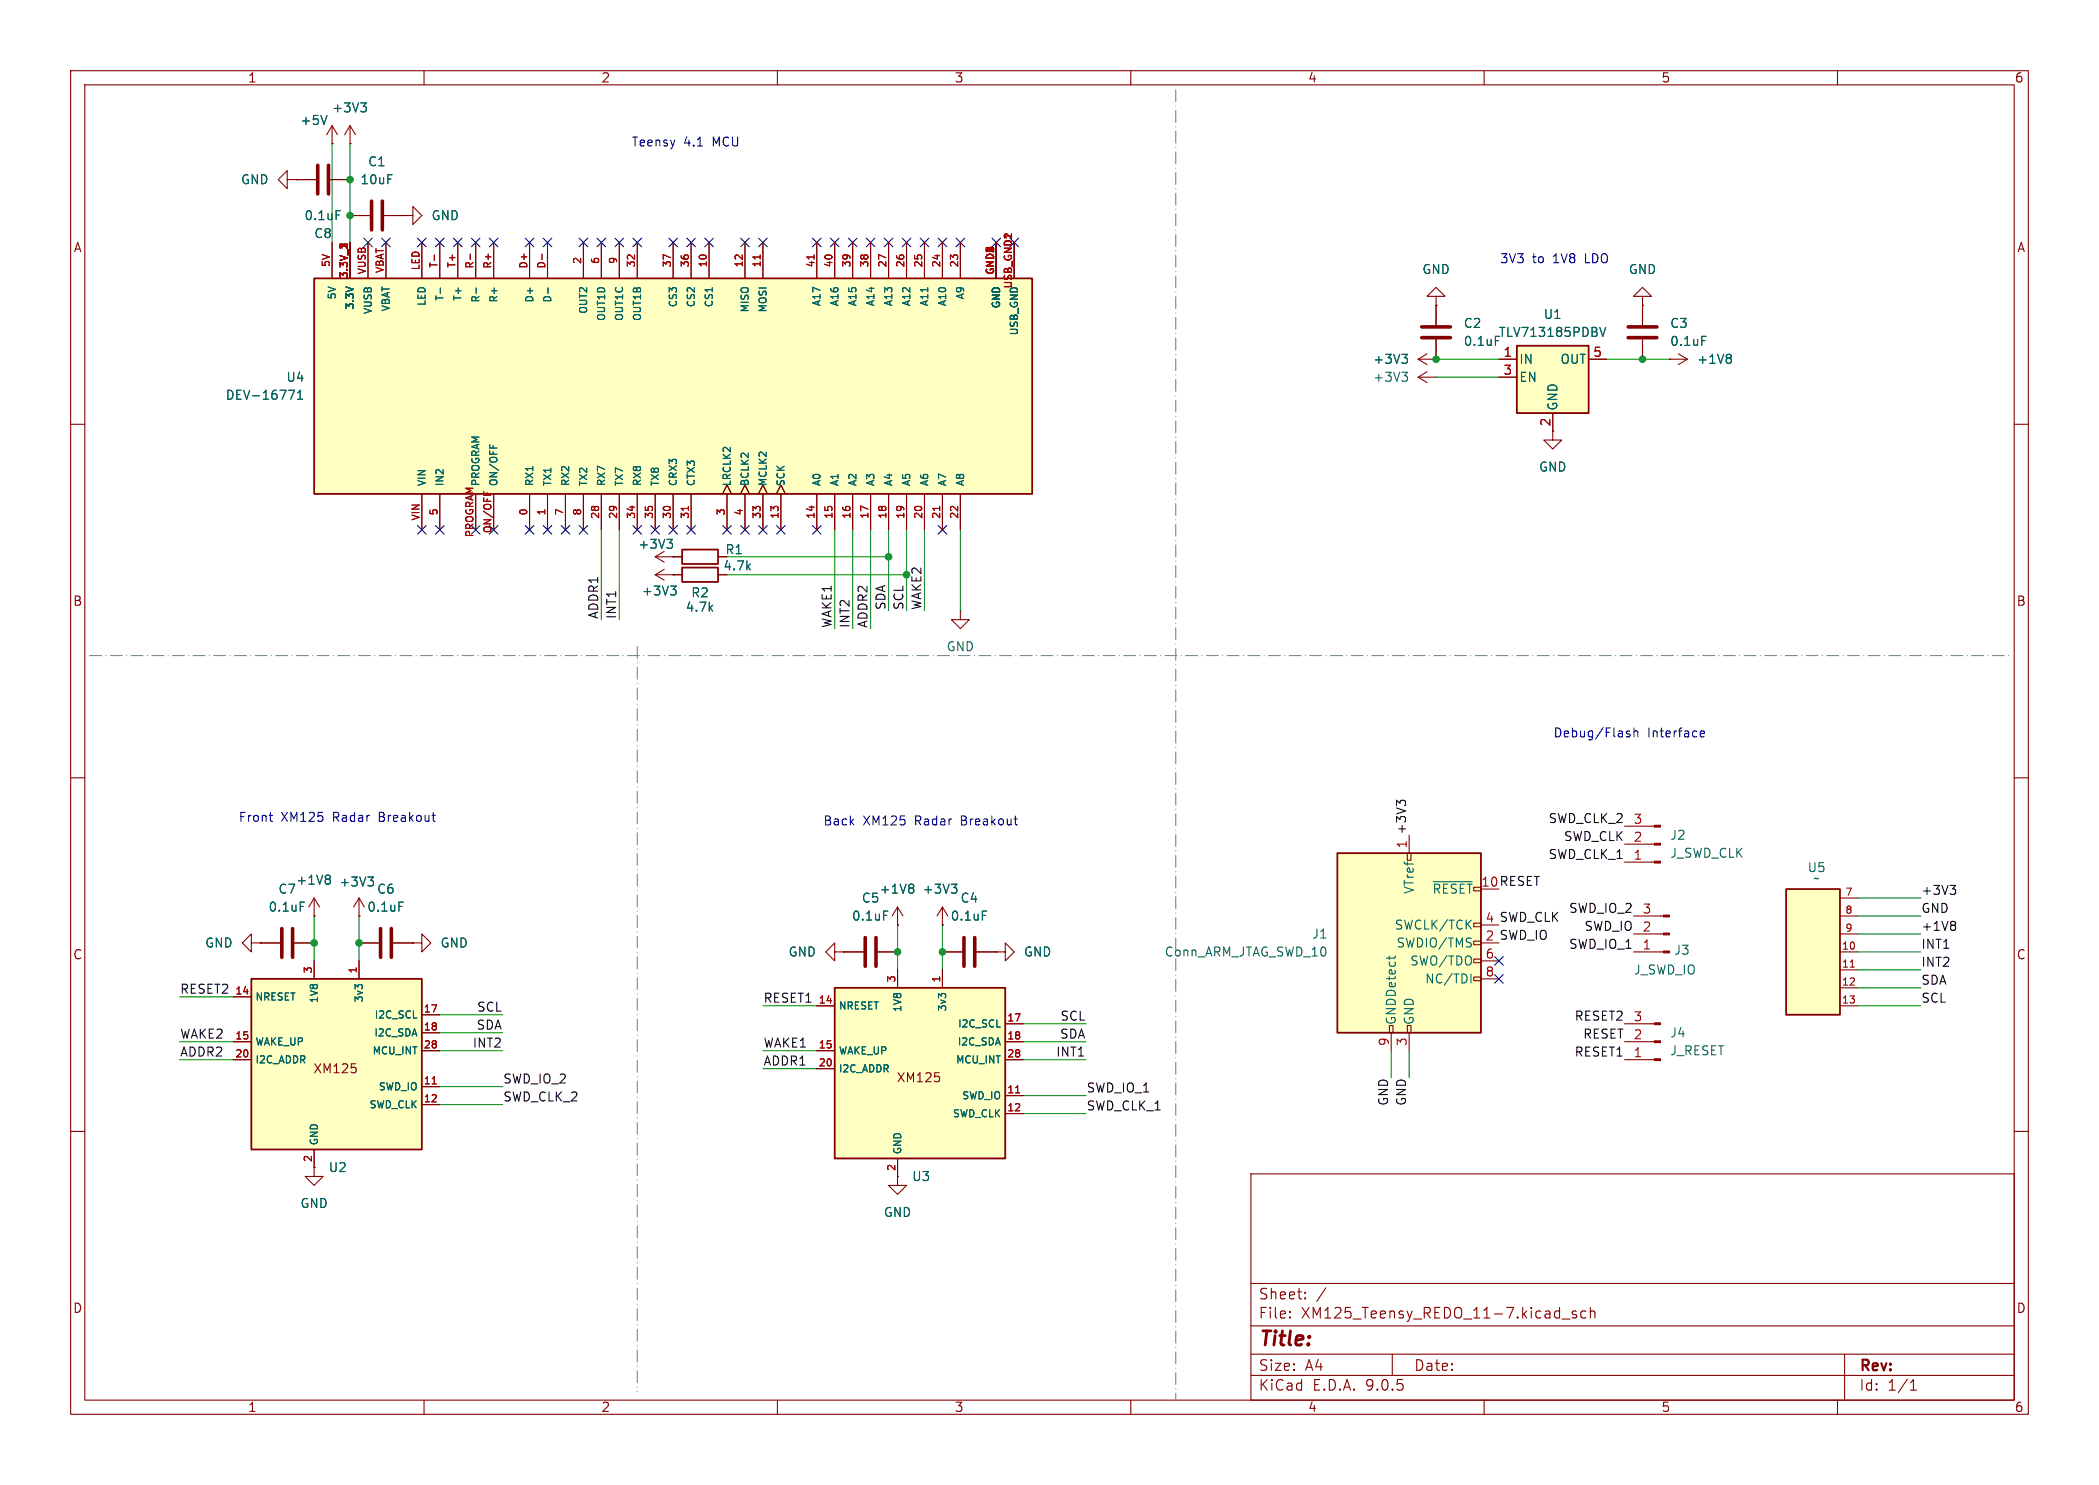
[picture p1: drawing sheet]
<svg xmlns="http://www.w3.org/2000/svg" width="297mm" height="210mm" viewBox="0 0 297 210" stroke-linecap="round" stroke-linejoin="round" font-family="sans-serif">
<g fill="none" stroke="#840000" stroke-width=".15">
<path d="M10 10h277v190h-277zM12 12h273v186h-273zM60 10v2M110 10v2M160 10v2M210 10v2M260 10v2M10 60h2M285 60h2M10 110h2M285 110h2M10 160h2"/>
<path d="M177 166h108v32h-108zM285 160h2M60 198v2M110 198v2M160 198v2M177 194.5h108M177 191.5h108M177 187.5h108M177 181.5h108M182.5 186.3h.1l-.1 .1M182.5 186.3v.1M182.5 185.5v.1"/>
<path d="M182.5 185.5h.1l-.1 .1M184.7 183.6v.1M184.7 183.6h-.1l.1 .1M184.7 182.8v.1M184.7 182.8h-.1l.1 .1M187.6 182.1l-1.3 2M197 191.5v3M210 198v2M221 186.5h1.2M223 185.5l-.3-.1-.2 .2v.2l.5 .2 .1 .1-.1 .2-.1 .1-.4-.1M224.4 185.5l-.4-.1-.3 .3v.4l.1 .2 .2 .1 .4-.1M225 185.5a.37 .37 0 0 1 .7 .1v.8"/>
<path d="M225 184.9v1.5M260 198v2M261 191.5v6.5M270.3 196.6h.9M270.3 195.5l.4-.4v1.5"/>
</g>
<path d="M44.4 39.4h101.6v30.5h-101.6z" fill="#ffffc2"/>
<path d="M44.4 39.4h101.6v30.5h-101.6z" fill="none" stroke="#840000" stroke-width=".25"/>
<g fill="none" stroke="#840000" stroke-width=".15">
<path d="M47 34.3v5.1M49.5 34.3v5.1M52.1 34.3v5.1M54.6 34.3v5.1M59.7 34.3v5.1M62.2 34.3v5.1M64.8 34.3v5.1M67.3 34.3v5.1M69.8 34.3v5.1M74.9 34.3v5.1M77.5 34.3v5.1M82.5 34.3v5.1"/>
<path d="M85.1 34.3v5.1M87.6 34.3v5.1M90.2 34.3v5.1M95.2 34.3v5.1M97.8 34.3v5.1M100.3 34.3v5.1M105.4 34.3v5.1M107.9 34.3v5.1M115.6 34.3v5.1M118.1 34.3v5.1M120.6 34.3v5.1M123.2 34.3v5.1"/>
<path d="M125.7 34.3v5.1M128.3 34.3v5.1M130.8 34.3v5.1M133.3 34.3v5.1M135.9 34.3v5.1M141 34.3v5.1M143.5 34.3v5.1M59.7 69.9v5M62.2 69.9v5M67.3 69.9v5M69.8 69.9v5M74.9 69.9v5"/>
<path d="M77.5 69.9v5M80 69.9v5M82.5 69.9v5M85.1 69.9v5M87.6 69.9v5M90.2 69.9v5M92.7 69.9v5M95.2 69.9v5M97.8 69.9v5M102.2 69.9l.7-1.3 .6 1.3M102.9 69.9v5M104.8 69.9l.6-1.3 .6 1.3"/>
<path d="M105.4 69.9v5M107.3 69.9l.6-1.3 .7 1.3M107.9 69.9v5M109.9 69.9l.6-1.3 .6 1.3M110.5 69.9v5M115.6 69.9v5M118.1 69.9v5M120.6 69.9v5M123.2 69.9v5M125.7 69.9v5M128.3 69.9v5M130.8 69.9v5"/>
<path d="M133.3 69.9v5M135.9 69.9v5M35.6 133.4v-1.3l-1.3 1.3 1.3 1.2v-1.2h1.2M36.8 133.4h.1M50.8 129.5h.1M50.8 133.4h2.8M50.8 127l-.8 1.3M50.8 127l.8 1.3M50.8 127v2.5M55.6 133.4h2.8M58.4 133.4h1.3v-1.3l1.3 1.3-1.3 1.2v-1.2M58.4 133.4h.1"/>
</g>
<g fill="none" stroke="#006464" stroke-width=".15">
<path d="M40.8 55.2h.9l-.6 1.3M42.1 56.5h.7M42.1 55.6l.4-.4v1.3M62.3 40.7v.8M67.4 40.7v.8M77.5 40.7v.8M131.3 40.7v.6M69.3 62.9v.5M69.8 63v.4M52.1 124h.7l-.4 .5M52.6 124.5l.2 .2M52.8 125.2l-.2 .1"/>
<path d="M56.5 127.6h.6"/>
</g>
<g fill="none" stroke="#a90000" stroke-width=".15">
<path d="M48.2 34.6h.4M48.5 34.8l-.4-.3v.6M48.6 34.6h.4M49.1 34.5v.6M61.5 36.1v.7M66.5 35.9v.8M76.7 35.9v.8M107.6 36.1v.5M115.2 36.1v.5M68.4 69.5v.5M68.9 69.7v.3M97.4 71.6v.6"/>
<path d="M133 71.6v.6"/>
</g>
<path d="M53.8 131.3v4.1M55.4 131.3v4.1" fill="none" stroke="#840000" stroke-width=".51"/>
<path d="M118.1 139.7h24.1v24.1h-24.1z" fill="#ffffc2"/>
<path d="M118.1 139.7h24.1v24.1h-24.1z" fill="none" stroke="#840000" stroke-width=".25"/>
<g fill="none" stroke="#840000" stroke-width=".15">
<path d="M135.9 86.4v1.2h1.3l-1.3 1.3-1.3-1.3h1.3M135.9 86.4h.1M36.8 133.4h2.8M41.7 133.4h2.7M44.4 129.5h.1M44.4 127l-.7 1.3M44.4 127l.8 1.3M44.4 127v2.5M127 137.2v2.5M133.3 137.2v2.5M115.6 142.2h2.5M115.6 148.6h2.5"/>
<path d="M115.6 151.1h2.5M132.9 152.3v.6M142.2 144.8h2.6M142.2 147.3h2.6M142.2 149.9h2.6M142.2 154.9h2.6M142.2 157.5h2.6M127 163.8v2.6"/>
</g>
<path d="M143.7 154.6h.6" fill="none" stroke="#a90000" stroke-width=".15"/>
<path d="M42.5 127.6h.6M46.5 123.8l.2 .2-.2 .3 .2 .3v.2l-.2 .2" fill="none" stroke="#006464" stroke-width=".15"/>
<path d="M39.9 131.3v4.1M41.4 131.3v4.1" fill="none" stroke="#840000" stroke-width=".51"/>
<path d="M35.6 138.4h24.1v24.2h-24.1z" fill="#ffffc2"/>
<path d="M35.6 138.4h24.1v24.2h-24.1z" fill="none" stroke="#840000" stroke-width=".25"/>
<g fill="none" stroke="#840000" stroke-width=".15">
<path d="M44.4 135.9v2.5M50.8 135.9v2.5M33 141h2.6M33 147.3h2.6M33 149.9h2.6M50.3 151v.6M59.7 143.5h2.5M59.7 146.1h2.5M59.7 148.6h2.5M59.7 153.7h2.5M59.7 156.2h2.5M44.4 165.1v1.3h1.3l-1.3 1.2-1.2-1.2h1.2"/>
<path d="M44.4 165.1h.1M44.4 162.6v2.5M127 166.4v1.2h1.3l-1.3 1.3-1.3-1.3h1.3M127 166.4h.1"/>
</g>
<path d="M61.2 153.3h.5" fill="none" stroke="#a90000" stroke-width=".15"/>
<path d="M189.2 120.7h20.3v25.4h-20.3z" fill="#ffffc2"/>
<path d="M96.5 80.3h5.1v2h-5.1zM189.2 120.7h20.3v25.4h-20.3z" fill="none" stroke="#840000" stroke-width=".25"/>
<g fill="none" stroke="#840000" stroke-width=".15">
<path d="M232.4 41.9h1.3l-1.3-1.3-1.3 1.3h1.3v1.3M232.4 43.2h.1M232.4 43.2v2.8M232.4 48v2.8M236.2 50.8h.1M236.2 50.8h2.6M237.5 50l1.3 .8M238.8 50.8l-1.3 .8M95.2 81.3h1.3M101.6 81.3h1.3M199.4 118.1v2.6M118.1 134.6v-1.2l-1.3 1.2 1.3 1.3v-1.3h1.3"/>
<path d="M119.4 134.6h.1M119.4 134.6h2.8M124.2 134.6h2.8M127 130.8h.1M127 128.3l-.8 1.2M127 128.3l.8 1.2M127 128.3v2.5M133.3 130.8h.1M133.3 134.6h2.8M133.3 128.3l-.7 1.2M133.3 128.3l.8 1.2M133.3 128.3v2.5"/>
<path d="M138.2 134.6h2.8M141 134.6h1.2v-1.2l1.3 1.2-1.3 1.3v-1.3M141 134.6h.1M199.1 120.7h.5v1h-.5zM208.5 130.6h1v.5h-1zM208.5 133.1h1v.5h-1zM208.5 135.6h1v.5h-1zM208.5 138.2h1v.5h-1zM209.5 135.9h2.6M209.5 138.4h2.6M196.6 145h.5v1.1h-.5zM196.8 146.1v2.5"/>
<path d="M199.1 145h.5v1.1h-.5zM199.4 146.1v2.5"/>
</g>
<path d="M240.8 47.6h.6M244.7 50.1l.3 .3-.3 .3 .3 .2v.2l-.3 .3M125 128.8h.6M129.1 125l.2 .3-.2 .3 .2 .2v.3l-.2 .2M134.6 125h.8l-.4 .5M135.2 125.5l.2 .3v.3M135.3 126.2l-.1 .1M139 128.8h.6M196.6 135.2v.5M197.4 135.2v.2M202.8 124.7h5.5M208.1 137.7v1.3" fill="none" stroke="#006464" stroke-width=".15"/>
<path d="M230.4 47.8h4M230.4 46.2h4M122.4 132.6v4.1M124 132.6v4.1M136.4 132.6v4.1M137.9 132.6v4.1" fill="none" stroke="#840000" stroke-width=".51"/>
<path d="M214.6 48.9h10.2v9.5h-10.2z" fill="#ffffc2"/>
<path d="M214.6 48.9h10.2v9.5h-10.2zM96.5 77.7h5.1v2.1h-5.1z" fill="none" stroke="#840000" stroke-width=".25"/>
<g fill="none" stroke="#840000" stroke-width=".15">
<path d="M41.9 25.4h2.8M46.7 25.4h2.8M49.5 30.5h2.8M54.4 30.5h2.7M200.7 50.8h2.5M200.7 53.3h2.5M200.7 53.3l1.2 .8M200.7 50.8l1.2 .8M201.9 52.6l-1.2 .7M201.9 50l-1.2 .8M203.2 53.3h.1M203.2 50.8h.1"/>
<path d="M203.2 41.9h1.3l-1.3-1.3-1.3 1.3h1.3v1.3M203.2 43.2h.1M203.2 43.2v2.8M203.2 48v2.8M212.1 50.8h2.5M212.1 53.3h2.5M219.7 58.4v2.6M224.8 50.8h2.5M92.7 78.7h3.8M92.7 78.7l1.3 .8M94 78l-1.3 .7M95.2 78.7h.1"/>
<path d="M101.6 78.7h1.3M92.7 81.3l1.3 .7M92.7 81.3h2.5M94 80.5l-1.3 .8M95.2 81.3h.1"/>
</g>
<path d="M47.6 29.8h.6M198.4 52.6h.7l-.4 .5M198.4 50.1h.7l-.4 .5M198.9 53.1l.2 .3v.3l-.2 .2M198.9 50.6l.2 .2v.3l-.2 .3M226.4 46.3l.4 1.3 .4-1.3M94.4 76.3h.8l-.5 .5M94.9 76.8l.3 .2v.3l-.3 .2M94.9 82.9h.8l-.5 .5M95.4 83.4l.3 .2v.3l-.3 .2" fill="none" stroke="#006464" stroke-width=".15"/>
<path d="M45 23.4v4M46.5 23.4v4M52.6 28.4v4.1M54.1 28.4v4.1M201.2 47.8h4M201.2 46.2h4" fill="none" stroke="#840000" stroke-width=".51"/>
<path d="M252.7 125.7h7.6v17.8h-7.6z" fill="#ffffc2"/>
<path d="M252.7 125.7h7.6v17.8h-7.6z" fill="none" stroke="#840000" stroke-width=".25"/>
<g fill="none" stroke="#840000" stroke-width=".15">
<path d="M47 17.8l-.8 1.3M47 17.8l.8 1.3M47 17.8v2.5M49.5 17.8l-.7 1.3M49.5 17.8l.8 1.3M49.5 17.8v2.5M40.6 25.4v-1.3l-1.2 1.3 1.2 1.3v-1.3h1.3M41.9 25.4h.1M41.9 25.4h2.8M46.7 25.4h2.8M47 20.3h.1M47 34.3v5.1"/>
<path d="M49.5 20.3h.1M49.5 34.3v5.1M49.5 30.5h2.8M52.1 34.3v5.1M54.4 30.5h2.7M54.6 34.3v5.1M57.1 30.5h1.3v-1.3l1.3 1.3-1.3 1.3v-1.3M57.1 30.5h.1M59.7 34.3v5.1M62.2 34.3v5.1M64.8 34.3v5.1M67.3 34.3v5.1"/>
<path d="M69.8 34.3v5.1M74.9 34.3v5.1M77.5 34.3v5.1M82.5 34.3v5.1M85.1 34.3v5.1M87.6 34.3v5.1M90.2 34.3v5.1M95.2 34.3v5.1M97.8 34.3v5.1M100.3 34.3v5.1M105.4 34.3v5.1M107.9 34.3v5.1"/>
<path d="M115.6 34.3v5.1M118.1 34.3v5.1M120.6 34.3v5.1M123.2 34.3v5.1M125.7 34.3v5.1M128.3 34.3v5.1M130.8 34.3v5.1M133.3 34.3v5.1M135.9 34.3v5.1M141 34.3v5.1M143.5 34.3v5.1M203.2 43.2h.1"/>
<path d="M203.2 50.8h.1M203.2 43.2v2.8M203.2 48v2.8M212.1 50.8h2.5M212.1 53.3h2.5M219.7 58.4v3.8h1.3l-1.3 1.3-1.3-1.3h1.3M224.8 50.8h2.5M232.4 43.2h.1M232.4 43.2v2.8M232.4 48v2.8M236.2 50.8h.1M59.7 69.9v5"/>
<path d="M62.2 69.9v5M67.3 69.9v5M69.8 69.9v5M74.9 69.9v5M77.5 69.9v5M80 69.9v5M82.5 69.9v5M85.1 69.9v5M87.6 69.9v5M90.2 69.9v5M92.7 69.9v5M95.2 78.7h.1"/>
<path d="M95.2 69.9v5M95.2 78.7h1.3M97.8 69.9v5M101.6 78.7h1.3M102.2 69.9l.7-1.3 .6 1.3M102.9 69.9v5M104.8 69.9l.6-1.3 .6 1.3M105.4 69.9v5M107.3 69.9l.6-1.3 .7 1.3M107.9 69.9v5M109.9 69.9l.6-1.3 .6 1.3M110.5 69.9v5"/>
<path d="M115.6 69.9v5M118.1 69.9v5M120.6 69.9v5M123.2 69.9v5M125.7 69.9v5M128.3 69.9v5M130.8 69.9v5M133.3 69.9v5M135.9 69.9v5M95.2 81.3h.1M95.2 81.3h1.3M101.6 81.3h1.3"/>
<path d="M229.9 119.4h4.2M229.9 116.8h4.2M36.8 133.4h.1M36.8 133.4h2.8M41.7 133.4h2.7M44.4 129.5h.1M44.4 135.9v2.5M50.8 129.5h.1M50.8 133.4h2.8M50.8 135.9v2.5M55.6 133.4h2.8M58.4 133.4h.1"/>
<path d="M119.4 134.6h.1M119.4 134.6h2.8M124.2 134.6h2.8M127 130.8h.1M127 137.2v2.5M133.3 130.8h.1M133.3 134.6h2.8M133.3 137.2v2.5M138.2 134.6h2.8M141 134.6h.1M229.9 121.9h4.2M231.1 129.5h4.3"/>
<path d="M231.1 132.1h4.3M231.1 134.6h4.3M260.3 127h2.6M260.3 129.5h2.6M260.3 132.1h2.6M260.3 134.6h2.6M260.3 137.2h2.6M260.3 139.7h2.6M33 149.9h2.6M33 147.3h2.6M33 141h2.6M59.7 143.5h2.5"/>
<path d="M59.7 146.1h2.5M59.7 148.6h2.5M59.7 153.7h2.5M59.7 156.2h2.5M115.6 142.2h2.5M115.6 148.6h2.5M115.6 151.1h2.5M142.2 149.9h2.6M142.2 147.3h2.6M142.2 144.8h2.6M142.2 154.9h2.6M142.2 157.5h2.6"/>
<path d="M229.9 149.9h4.2M229.9 147.3h4.2M229.9 144.8h4.2M260.3 142.2h2.6M44.4 165.1h.1M44.4 162.6v2.5M127 166.4h.1M127 163.8v2.6"/>
</g>
<g fill="none" stroke="#a90000" stroke-width=".15">
<path d="M48.2 34.6h.4M48.5 34.8l-.4-.3v.6M48.6 34.6h.4M49.1 34.5v.6M61.5 36.1v.7M66.5 35.9v.8M76.7 35.9v.8M107.6 36.1v.5M115.2 36.1v.5M68.4 69.5v.5M68.9 69.7v.3M97.4 71.6v.6"/>
<path d="M133 71.6v.6M261.8 136.8h.6M61.2 153.3h.5M143.7 154.6h.6"/>
</g>
<g fill="#840000" stroke="#840000" stroke-width=".15">
<path d="M235.4 134.5h.8v.2h-.8z"/>
<path d="M235.4 132h.8v.2h-.8z"/>
<path d="M235.4 129.4h.8v.3h-.8z"/>
<path d="M234.1 121.8h.8v.2h-.8z"/>
<path d="M234.1 119.3h.8v.2h-.8z"/>
<path d="M234.1 116.7h.8v.3h-.8z"/>
<path d="M234.1 149.7h.8v.3h-.8z"/>
<path d="M234.1 147.2h.8v.2h-.8z"/>
<path d="M234.1 144.7h.8v.2h-.8z"/>
</g>
<g fill="none" stroke="#006464" stroke-width=".15">
<path d="M46.3 16.3l-.5 1.3M51 14.5h.8l-.4 .5M51.6 15l.2 .3v.3l-.2 .2M47.6 29.8h.6M40.8 55.2h.9l-.6 1.3M42.1 56.5h.7M42.1 55.6l.4-.4v1.3M62.3 40.7v.8M67.4 40.7v.8M77.5 40.7v.8M131.3 40.7v.6M198.4 50.1h.7l-.4 .5"/>
<path d="M198.9 50.6l.2 .2v.3l-.2 .3M226.4 46.3l.4 1.3 .4-1.3M240.8 47.6h.6M244.7 50.1l.3 .3-.3 .3 .3 .2v.2l-.3 .3M69.3 62.9v.5M69.8 63v.4M94.4 76.3h.8l-.5 .5M94.9 76.8l.3 .2v.3l-.3 .2M94.9 82.9h.8l-.5 .5M95.4 83.4l.3 .2v.3l-.3 .2M42.5 127.6h.6M46.5 123.8l.2 .2-.2 .3 .2 .3v.2l-.2 .2"/>
<path d="M52.1 124h.7l-.4 .5M52.6 124.5l.2 .2M52.8 125.2l-.2 .1M56.5 127.6h.6M125 128.8h.6M129.1 125l.2 .3-.2 .3 .2 .2v.3l-.2 .2M134.6 125h.8l-.4 .5M135.2 125.5l.2 .3v.3M135.3 126.2l-.1 .1M139 128.8h.6"/>
</g>
<path d="M198.1 113.6l-.5-.4v.8M198.1 113.4l.2-.2h.3l.3 .2M275.9 125.2h.8l-.4 .5M276.5 125.7l.2 .2v.3l-.2 .3M276.5 130.3l.2 .2-.2 .3 .2 .3v.2l-.2 .3" fill="none" stroke="#0f0f0f" stroke-width=".15"/>
<path d="M166.4 12.7v185.4M12.7 92.7h271.8M90.2 91.4v105.5" fill="none" stroke="#848484" stroke-width=".15" stroke-dasharray="1.7 .6 0 .6"/>
<g fill="none" stroke="#009600" stroke-width=".15">
<path d="M47 20.3v14M49.5 20.3v14M203.2 53.3h8.9M203.2 50.8h8.9M227.3 50.8h8.9M85.1 74.9v12.7M87.6 74.9v12.7M102.9 78.7h22.8M118.1 74.9v14M120.6 74.9v14M123.2 74.9v14M125.7 74.9v11.5"/>
<path d="M128.3 74.9v11.5M130.8 74.9v11.5M135.9 74.9v11.5M102.9 81.3h25.4M44.4 129.5v6.4M50.8 129.5v6.4M127 130.8v6.4M133.3 130.8v6.4M262.9 132.1h8.9M262.9 127h8.9M262.9 129.5h8.9M262.9 137.2h8.9"/>
<path d="M262.9 134.6h8.9M262.9 139.7h8.9M25.4 141h7.6M25.4 147.3h7.6M25.4 149.9h7.6M62.2 148.6h8.9M62.2 156.2h8.9M62.2 143.5h8.9M62.2 146.1h8.9M62.2 153.7h8.9M107.9 142.2h7.7M107.9 148.6h7.7"/>
<path d="M107.9 151.1h7.7M144.8 147.3h8.9M144.8 157.5h8.9M144.8 149.9h8.9M144.8 154.9h8.9M144.8 144.8h8.9M196.8 148.6v3.8M199.4 148.6v3.8M262.9 142.2h8.9"/>
</g>
<g fill="none" stroke="#000084" stroke-width=".15">
<path d="M51.5 33.7l1.2 1.2M52.7 33.7l-1.2 1.2M54 33.7l1.2 1.2M55.2 33.7l-1.2 1.2M59.1 33.7l1.2 1.2M60.3 33.7l-1.2 1.2M61.6 33.7l1.2 1.2M62.8 33.7l-1.2 1.2M64.2 33.7l1.2 1.2M65.4 33.7l-1.2 1.2M66.7 33.7l1.2 1.2M67.9 33.7l-1.2 1.2"/>
<path d="M69.2 33.7l1.3 1.2M70.5 33.7l-1.3 1.2M74.3 33.7l1.2 1.2M75.5 33.7l-1.2 1.2M76.9 33.7l1.2 1.2M78.1 33.7l-1.2 1.2M81.9 33.7l1.3 1.2M83.2 33.7l-1.3 1.2M84.5 33.7l1.2 1.2M85.7 33.7l-1.2 1.2M87 33.7l1.2 1.2M88.2 33.7l-1.2 1.2"/>
<path d="M89.6 33.7l1.2 1.2M90.8 33.7l-1.2 1.2M94.6 33.7l1.3 1.2M95.9 33.7l-1.3 1.2M97.2 33.7l1.2 1.2M98.4 33.7l-1.2 1.2M99.7 33.7l1.2 1.2M100.9 33.7l-1.2 1.2M104.8 33.7l1.2 1.2M106 33.7l-1.2 1.2M107.3 33.7l1.3 1.2M108.6 33.7l-1.3 1.2"/>
<path d="M115 33.7l1.2 1.2M116.2 33.7l-1.2 1.2M117.5 33.7l1.2 1.2M118.7 33.7l-1.2 1.2M120 33.7l1.3 1.2M121.3 33.7l-1.3 1.2M122.6 33.7l1.2 1.2M123.8 33.7l-1.2 1.2M125.1 33.7l1.2 1.2M126.3 33.7l-1.2 1.2M127.7 33.7l1.2 1.2M128.9 33.7l-1.2 1.2"/>
<path d="M130.2 33.7l1.2 1.2M131.4 33.7l-1.2 1.2M132.7 33.7l1.3 1.2M134 33.7l-1.3 1.2M135.3 33.7l1.2 1.2M136.5 33.7l-1.2 1.2M140.4 33.7l1.2 1.2M141.6 33.7l-1.2 1.2M142.9 33.7l1.2 1.2M144.1 33.7l-1.2 1.2M59.1 74.3l1.2 1.2M60.3 74.3l-1.2 1.2"/>
<path d="M61.6 74.3l1.2 1.2M62.8 74.3l-1.2 1.2M66.7 74.3l1.2 1.2M67.9 74.3l-1.2 1.2M69.2 74.3l1.3 1.2M70.5 74.3l-1.3 1.2M74.3 74.3l1.2 1.2M75.5 74.3l-1.2 1.2M76.9 74.3l1.2 1.2M78.1 74.3l-1.2 1.2M79.4 74.3l1.2 1.2M80.6 74.3l-1.2 1.2"/>
<path d="M81.9 74.3l1.3 1.2M83.2 74.3l-1.3 1.2M89.6 74.3l1.2 1.2M90.8 74.3l-1.2 1.2M92.1 74.3l1.2 1.2M93.3 74.3l-1.2 1.2M94.6 74.3l1.3 1.2M95.9 74.3l-1.3 1.2M97.2 74.3l1.2 1.2M98.4 74.3l-1.2 1.2M102.3 74.3l1.2 1.2M103.5 74.3l-1.2 1.2"/>
<path d="M104.8 74.3l1.2 1.2M106 74.3l-1.2 1.2M107.3 74.3l1.3 1.2M108.6 74.3l-1.3 1.2M109.9 74.3l1.2 1.2M111.1 74.3l-1.2 1.2M115 74.3l1.2 1.2M116.2 74.3l-1.2 1.2M132.7 74.3l1.3 1.2M134 74.3l-1.3 1.2M211.5 137.8l1.2 1.2M211.5 135.3l1.2 1.2"/>
<path d="M212.7 137.8l-1.2 1.2M212.7 135.3l-1.2 1.2"/>
</g>
<path d="M38.1 115.3h.5M38.3 116.1l.3 .1M61.1 115.3h.5M61.5 116.2h.1M143.5 115.8h.5M143.8 116.7h.2M230.2 103.7l.3 .1 .2 .2-.1 .2h-.4M230.2 103.4h.4M231.2 103.5l.2-.1h.3l.1 .8M231.2 102.9v1.3M240.6 103.8l.6-.1-.1-.3h-.3l-.2 .2v.6h.5" fill="none" stroke="#0000c2" stroke-width=".15"/>
<g fill="#009600" stroke="#009600" stroke-width=".15">
<circle cx="133.3" cy="134.6" r=".46"/>
<circle cx="127" cy="134.6" r=".46"/>
<circle cx="125.7" cy="78.7" r=".46"/>
<circle cx="49.5" cy="30.5" r=".46"/>
<circle cx="49.5" cy="25.4" r=".46"/>
<circle cx="50.8" cy="133.4" r=".46"/>
<circle cx="44.4" cy="133.4" r=".46"/>
<circle cx="232.4" cy="50.8" r=".46"/>
<circle cx="203.2" cy="50.8" r=".46"/>
<circle cx="128.3" cy="81.3" r=".46"/>
</g>
<text font-size="2.8" fill="#840000" x="178" y="190.9">Title:</text>
<g font-size="2.1" fill="#840000">
<text x="178" y="184">Sheet:</text>
<text x="178" y="186.7">File:</text>
<text x="184.1" y="186.7">XM125_Teensy_REDO_11-7.kicad_sch</text>
<text x="178" y="196.9">KiCad</text>
<text x="178" y="194.1">Size:</text>
<text x="184.7" y="194.1">A4</text>
<text x="185.7" y="196.9">E.D.A.</text>
<text x="193.3" y="196.9">9.0.5</text>
<text x="200" y="194.1">Date:</text>
<text x="263" y="194.3">Rev:</text>
<text x="263" y="196.9">Id:</text>
<text x="267.1" y="196.9">1/1</text>
</g>
<g font-size="1.8" fill="#840000">
<text x="35" y="11.9">1</text>
<text x="85" y="11.9">2</text>
<text x="135" y="11.9">3</text>
<text x="185" y="11.9">4</text>
<text x="235" y="11.9">5</text>
<text x="285" y="11.9">6</text>
<text x="10.3" y="35.9">A</text>
<text x="285.3" y="35.9">A</text>
<text x="10.3" y="85.9">B</text>
<text x="285.3" y="85.9">B</text>
<text x="10.3" y="135.9">C</text>
<text x="285.3" y="135.9">C</text>
<text x="44.3" y="152">XM125</text>
<text x="126.8" y="153.3">XM125</text>
<text x="10.3" y="185.9">D</text>
<text x="285.3" y="185.9">D</text>
<text x="35" y="199.9">1</text>
<text x="85" y="199.9">2</text>
<text x="135" y="199.9">3</text>
<text x="185" y="199.9">4</text>
<text x="235" y="199.9">5</text>
<text x="285" y="199.9">6</text>
</g>
<g font-size="1.8" fill="#006464">
<text x="42.4" y="17.9">+5V</text>
<text x="46.9" y="16.1">+3V3</text>
<text x="52" y="23.7">C1</text>
<text x="34" y="26.3">GND</text>
<text x="50.9" y="26.3">10uF</text>
<text x="43" y="31.3">0.1uF</text>
<text x="44.4" y="33.9">C8</text>
<text x="61" y="31.3">GND</text>
<text x="201.2" y="39">GND</text>
<text x="230.4" y="39">GND</text>
<text x="207" y="46.6">C2</text>
<text x="212" y="47.9">TLV713185PDBV</text>
<text x="218.3" y="45.3">U1</text>
<text x="236.2" y="46.6">C3</text>
<text x="194.2" y="51.7">+3V3</text>
<text x="207" y="49.1">0.1uF</text>
<text x="214.9" y="51.7">IN</text>
<text x="220.7" y="51.7">OUT</text>
<text x="236.2" y="49.1">0.1uF</text>
<text x="240" y="51.7">+1V8</text>
<text x="31.8" y="56.7">DEV-16771</text>
<text x="40.4" y="54.2">U4</text>
<text x="194.2" y="54.2">+3V3</text>
<text x="214.9" y="54.2">EN</text>
<text x="220.6" y="58.2" transform="rotate(-90 220.6 58.2)">GND</text>
<text x="217.7" y="66.9">GND</text>
<text x="90.2" y="77.8">+3V3</text>
<text x="102.3" y="80.9">4.7k</text>
<text x="102.5" y="78.6">R1</text>
<text x="90.7" y="84.4">+3V3</text>
<text x="96.9" y="86.7">4.7k</text>
<text x="97.7" y="84.7">R2</text>
<text x="133.9" y="92.3">GND</text>
<text x="236.2" y="119">J2</text>
<text x="41.8" y="125.3">+1V8</text>
<text x="47.9" y="125.6">+3V3</text>
<text x="236.2" y="121.5">J_SWD_CLK</text>
<text x="255.7" y="123.5">U5</text>
<text x="256.5" y="125.1">~</text>
<text x="37.9" y="129.1">0.1uF</text>
<text x="39.3" y="126.6">C7</text>
<text x="51.9" y="129.1">0.1uF</text>
<text x="53.3" y="126.6">C6</text>
<text x="120.5" y="130.4">0.1uF</text>
<text x="121.8" y="127.9">C5</text>
<text x="124.4" y="126.6">+1V8</text>
<text x="130.5" y="126.6">+3V3</text>
<text x="134.4" y="130.4">0.1uF</text>
<text x="135.8" y="127.9">C4</text>
<text x="197.3" y="131.7">SWCLK/TCK</text>
<text x="200.3" y="126.5" transform="rotate(-90 200.3 126.5)">VTref</text>
<text x="202.6" y="126.6">~{RESET}</text>
<text x="28.9" y="134.2">GND</text>
<text x="62.2" y="134.2">GND</text>
<text x="111.5" y="135.5">GND</text>
<text x="144.8" y="135.5">GND</text>
<text x="164.7" y="135.5">Conn_ARM_JTAG_SWD_10</text>
<text x="185.6" y="132.9">J1</text>
<text x="197.5" y="134.2">SWDIO/TMS</text>
<text x="199.4" y="136.8">SWO/TDO</text>
<text x="236.8" y="135.2">J3</text>
<text x="201.6" y="139.3">NC/TDI</text>
<text x="231.1" y="138">J_SWD_IO</text>
<text x="197.7" y="145" transform="rotate(-90 197.7 145)">GNDDetect</text>
<text x="200.3" y="145" transform="rotate(-90 200.3 145)">GND</text>
<text x="236.2" y="146.9">J4</text>
<text x="236.2" y="149.5">J_RESET</text>
<text x="46.4" y="166">U2</text>
<text x="129" y="167.2">U3</text>
<text x="42.4" y="171">GND</text>
<text x="125" y="172.3">GND</text>
</g>
<g font-size="1.8" fill="#0000c2">
<text x="89.3" y="20.9">Teensy</text>
<text x="96.7" y="20.9">4.1</text>
<text x="100.9" y="20.9">MCU</text>
<text x="212.2" y="37.4">3V3</text>
<text x="216.8" y="37.4">to</text>
<text x="219.9" y="37.4">1V8</text>
<text x="224.6" y="37.4">LDO</text>
<text x="219.7" y="104.5">Debug/Flash</text>
<text x="233.1" y="104.5">Interface</text>
<text x="33.7" y="116.4">Front</text>
<text x="39.7" y="116.4">XM125</text>
<text x="47.2" y="116.4">Radar</text>
<text x="53.9" y="116.4">Breakout</text>
<text x="116.4" y="116.9">Back</text>
<text x="122.1" y="116.9">XM125</text>
<text x="129.6" y="116.9">Radar</text>
<text x="136.3" y="116.9">Breakout</text>
</g>
<g font-size="1.8" fill="#a90000">
<text x="212.7" y="50.5">1</text>
<text x="212.7" y="53.1">3</text>
<text x="225.4" y="50.5">5</text>
<text x="219.5" y="60.4" transform="rotate(-90 219.5 60.4)">2</text>
<text x="231.1" y="119.1">2</text>
<text x="231.1" y="116.6">3</text>
<text x="231.1" y="121.7">1</text>
<text x="232.3" y="131.8">2</text>
<text x="232.3" y="129.3">3</text>
<text x="210.1" y="135.6">6</text>
<text x="232.3" y="134.4">1</text>
<text x="210.1" y="138.2">8</text>
<text x="196.6" y="148" transform="rotate(-90 196.6 148)">9</text>
<text x="199.1" y="148" transform="rotate(-90 199.1 148)">3</text>
<text x="231.1" y="149.6">1</text>
<text x="231.1" y="147.1">2</text>
<text x="231.1" y="144.5">3</text>
</g>
<g font-size="1.8" fill="#0f0f0f">
<text x="84.7" y="87.6" transform="rotate(-90 84.7 87.6)">ADDR1</text>
<text x="87.3" y="87.6" transform="rotate(-90 87.3 87.6)">INT1</text>
<text x="117.8" y="88.9" transform="rotate(-90 117.8 88.9)">WAKE1</text>
<text x="120.3" y="88.9" transform="rotate(-90 120.3 88.9)">INT2</text>
<text x="122.8" y="88.9" transform="rotate(-90 122.8 88.9)">ADDR2</text>
<text x="125.4" y="86.4" transform="rotate(-90 125.4 86.4)">SDA</text>
<text x="127.9" y="86.4" transform="rotate(-90 127.9 86.4)">SCL</text>
<text x="130.5" y="86.4" transform="rotate(-90 130.5 86.4)">WAKE2</text>
<text x="219" y="116.5">SWD_CLK_2</text>
<text x="221.2" y="119">SWD_CLK</text>
<text x="199.1" y="120.1" transform="rotate(-90 199.1 120.1)">1 +3V3</text>
<text x="209.5" y="125.5">10 RESET</text>
<text x="219" y="121.6">SWD_CLK_1</text>
<text x="210.1" y="130.6">4 SWD_CLK</text>
<text x="221.9" y="129.2">SWD_IO_2</text>
<text x="224.1" y="131.7">SWD_IO</text>
<text x="271.8" y="126.7">+3V3</text>
<text x="271.8" y="131.7">+1V8</text>
<text x="271.8" y="129.2">GND</text>
<text x="210.1" y="133.1">2 SWD_IO</text>
<text x="221.9" y="134.3">SWD_IO_1</text>
<text x="271.8" y="134.3">INT1</text>
<text x="271.8" y="136.8">INT2</text>
<text x="25.4" y="140.6">RESET2</text>
<text x="67.4" y="143.2">SCL</text>
<text x="107.9" y="141.9">RESET1</text>
<text x="271.8" y="139.4">SDA</text>
<text x="271.8" y="141.9">SCL</text>
<text x="25.4" y="147">WAKE2</text>
<text x="25.4" y="149.5">ADDR2</text>
<text x="66.8" y="148.2">INT2</text>
<text x="67.3" y="145.7">SDA</text>
<text x="107.9" y="148.2">WAKE1</text>
<text x="149.4" y="149.5">INT1</text>
<text x="149.9" y="147">SDA</text>
<text x="150" y="144.4">SCL</text>
<text x="222.7" y="149.5">RESET1</text>
<text x="222.7" y="144.4">RESET2</text>
<text x="223.9" y="147">RESET</text>
<text x="71.1" y="155.9">SWD_CLK_2</text>
<text x="71.1" y="153.3">SWD_IO_2</text>
<text x="107.9" y="150.8">ADDR1</text>
<text x="153.7" y="154.6">SWD_IO_1</text>
<text x="153.7" y="157.1">SWD_CLK_1</text>
<text x="196.5" y="156.5" transform="rotate(-90 196.5 156.5)">GND</text>
<text x="199" y="156.5" transform="rotate(-90 199 156.5)">GND</text>
</g>
<g font-size="1.4" fill="#a90000">
<text x="49.3" y="35.8" transform="rotate(-90 49.3 35.8)">2</text>
<text x="140.7" y="35.8" transform="rotate(-90 140.7 35.8)">2</text>
<text x="46.7" y="37.9" transform="rotate(-90 46.7 37.9)">5V</text>
<text x="49.3" y="39.5" transform="rotate(-90 49.3 39.5)">3.3V_1</text>
<text x="49.3" y="39.5" transform="rotate(-90 49.3 39.5)">3.3V_3</text>
<text x="51.8" y="38.9" transform="rotate(-90 51.8 38.9)">VUSB</text>
<text x="54.4" y="38.7" transform="rotate(-90 54.4 38.7)">VBAT</text>
<text x="59.4" y="38.3" transform="rotate(-90 59.4 38.3)">LED</text>
<text x="62" y="38" transform="rotate(-90 62 38)">T-</text>
<text x="64.5" y="38" transform="rotate(-90 64.5 38)">T+</text>
<text x="67.1" y="38.1" transform="rotate(-90 67.1 38.1)">R-</text>
<text x="69.6" y="38.1" transform="rotate(-90 69.6 38.1)">R+</text>
<text x="74.7" y="38.1" transform="rotate(-90 74.7 38.1)">D+</text>
<text x="77.2" y="38.1" transform="rotate(-90 77.2 38.1)">D-</text>
<text x="82.3" y="37.4" transform="rotate(-90 82.3 37.4)">2</text>
<text x="84.8" y="37.4" transform="rotate(-90 84.8 37.4)">6</text>
<text x="87.4" y="37.4" transform="rotate(-90 87.4 37.4)">9</text>
<text x="89.9" y="37.9" transform="rotate(-90 89.9 37.9)">32</text>
<text x="95" y="37.9" transform="rotate(-90 95 37.9)">37</text>
<text x="97.5" y="37.9" transform="rotate(-90 97.5 37.9)">36</text>
<text x="100.1" y="37.9" transform="rotate(-90 100.1 37.9)">10</text>
<text x="105.2" y="37.9" transform="rotate(-90 105.2 37.9)">12</text>
<text x="107.7" y="37.9" transform="rotate(-90 107.7 37.9)">11</text>
<text x="115.3" y="37.9" transform="rotate(-90 115.3 37.9)">41</text>
<text x="117.9" y="37.9" transform="rotate(-90 117.9 37.9)">40</text>
<text x="120.4" y="37.9" transform="rotate(-90 120.4 37.9)">39</text>
<text x="122.9" y="37.9" transform="rotate(-90 122.9 37.9)">38</text>
<text x="125.5" y="37.9" transform="rotate(-90 125.5 37.9)">27</text>
<text x="128" y="37.9" transform="rotate(-90 128 37.9)">26</text>
<text x="130.6" y="37.9" transform="rotate(-90 130.6 37.9)">25</text>
<text x="133.1" y="37.9" transform="rotate(-90 133.1 37.9)">24</text>
<text x="135.6" y="37.9" transform="rotate(-90 135.6 37.9)">23</text>
<text x="140.7" y="39" transform="rotate(-90 140.7 39)">GND1</text>
<text x="143.3" y="40.9" transform="rotate(-90 143.3 40.9)">USB_GND1</text>
<text x="144.2" y="47.6" transform="rotate(-90 144.2 47.6)">USB_GND</text>
<text x="59.4" y="73.7" transform="rotate(-90 59.4 73.7)">VIN</text>
<text x="62" y="73" transform="rotate(-90 62 73)">5</text>
<text x="67.1" y="76.1" transform="rotate(-90 67.1 76.1)">PROGRAM</text>
<text x="69.6" y="75.5" transform="rotate(-90 69.6 75.5)">ON/OFF</text>
<text x="74.7" y="73" transform="rotate(-90 74.7 73)">0</text>
<text x="77.2" y="73" transform="rotate(-90 77.2 73)">1</text>
<text x="79.8" y="73" transform="rotate(-90 79.8 73)">7</text>
<text x="82.3" y="73" transform="rotate(-90 82.3 73)">8</text>
<text x="84.8" y="73.5" transform="rotate(-90 84.8 73.5)">28</text>
<text x="87.4" y="73.5" transform="rotate(-90 87.4 73.5)">29</text>
<text x="89.9" y="73.5" transform="rotate(-90 89.9 73.5)">34</text>
<text x="92.5" y="73.5" transform="rotate(-90 92.5 73.5)">35</text>
<text x="95" y="73.5" transform="rotate(-90 95 73.5)">30</text>
<text x="97.5" y="73.5" transform="rotate(-90 97.5 73.5)">31</text>
<text x="102.6" y="73" transform="rotate(-90 102.6 73)">3</text>
<text x="105.2" y="73" transform="rotate(-90 105.2 73)">4</text>
<text x="107.7" y="73.5" transform="rotate(-90 107.7 73.5)">33</text>
<text x="110.2" y="73.5" transform="rotate(-90 110.2 73.5)">13</text>
<text x="115.3" y="73.5" transform="rotate(-90 115.3 73.5)">14</text>
<text x="117.9" y="73.5" transform="rotate(-90 117.9 73.5)">15</text>
<text x="120.4" y="73.5" transform="rotate(-90 120.4 73.5)">16</text>
<text x="122.9" y="73.5" transform="rotate(-90 122.9 73.5)">17</text>
<text x="125.5" y="73.5" transform="rotate(-90 125.5 73.5)">18</text>
<text x="128" y="73.5" transform="rotate(-90 128 73.5)">19</text>
<text x="130.6" y="73.5" transform="rotate(-90 130.6 73.5)">20</text>
<text x="133.1" y="73.5" transform="rotate(-90 133.1 73.5)">21</text>
<text x="135.6" y="73.5" transform="rotate(-90 135.6 73.5)">22</text>
<text x="261" y="126.7">7</text>
<text x="261" y="129.3">8</text>
<text x="261" y="131.8">9</text>
<text x="44.2" y="137.8" transform="rotate(-90 44.2 137.8)">3</text>
<text x="50.5" y="137.8" transform="rotate(-90 50.5 137.8)">1</text>
<text x="260.5" y="134.4">10</text>
<text x="260.5" y="136.9">11</text>
<text x="33.2" y="140.7">14</text>
<text x="59.9" y="143.3">17</text>
<text x="115.7" y="142">14</text>
<text x="126.7" y="139" transform="rotate(-90 126.7 139)">3</text>
<text x="133.1" y="139" transform="rotate(-90 133.1 139)">1</text>
<text x="260.5" y="139.4">12</text>
<text x="260.5" y="142">13</text>
<text x="33.2" y="147.1">15</text>
<text x="33.2" y="149.6">20</text>
<text x="59.9" y="145.8">18</text>
<text x="59.9" y="148.3">28</text>
<text x="115.7" y="148.3">15</text>
<text x="142.4" y="144.5">17</text>
<text x="142.4" y="147.1">18</text>
<text x="142.4" y="149.6">28</text>
<text x="59.9" y="153.4">11</text>
<text x="59.9" y="156">12</text>
<text x="115.7" y="150.9">20</text>
<text x="142.4" y="154.7">11</text>
<text x="142.4" y="157.2">12</text>
<text x="44.2" y="164.4" transform="rotate(-90 44.2 164.4)">2</text>
<text x="126.7" y="165.7" transform="rotate(-90 126.7 165.7)">2</text>
</g>
<g font-size="1.4" fill="#006464">
<text x="47.7" y="42.5" transform="rotate(-90 47.7 42.5)">5V</text>
<text x="50.3" y="43.9" transform="rotate(-90 50.3 43.9)">3.3V</text>
<text x="52.8" y="44.6" transform="rotate(-90 52.8 44.6)">VUSB</text>
<text x="55.3" y="44.2" transform="rotate(-90 55.3 44.2)">VBAT</text>
<text x="60.4" y="43.4" transform="rotate(-90 60.4 43.4)">LED</text>
<text x="63" y="42.7" transform="rotate(-90 63 42.7)">T-</text>
<text x="65.5" y="42.7" transform="rotate(-90 65.5 42.7)">T+</text>
<text x="68" y="42.9" transform="rotate(-90 68 42.9)">R-</text>
<text x="70.6" y="42.9" transform="rotate(-90 70.6 42.9)">R+</text>
<text x="75.7" y="42.9" transform="rotate(-90 75.7 42.9)">D+</text>
<text x="78.2" y="42.9" transform="rotate(-90 78.2 42.9)">D-</text>
<text x="83.3" y="44.5" transform="rotate(-90 83.3 44.5)">OUT2</text>
<text x="85.8" y="45.5" transform="rotate(-90 85.8 45.5)">OUT1D</text>
<text x="88.4" y="45.5" transform="rotate(-90 88.4 45.5)">OUT1C</text>
<text x="90.9" y="45.5" transform="rotate(-90 90.9 45.5)">OUT1B</text>
<text x="96" y="43.6" transform="rotate(-90 96 43.6)">CS3</text>
<text x="98.5" y="43.6" transform="rotate(-90 98.5 43.6)">CS2</text>
<text x="101.1" y="43.6" transform="rotate(-90 101.1 43.6)">CS1</text>
<text x="106.1" y="44.3" transform="rotate(-90 106.1 44.3)">MISO</text>
<text x="108.7" y="44.3" transform="rotate(-90 108.7 44.3)">MOSI</text>
<text x="116.3" y="43.4" transform="rotate(-90 116.3 43.4)">A17</text>
<text x="118.8" y="43.4" transform="rotate(-90 118.8 43.4)">A16</text>
<text x="121.4" y="43.4" transform="rotate(-90 121.4 43.4)">A15</text>
<text x="123.9" y="43.4" transform="rotate(-90 123.9 43.4)">A14</text>
<text x="126.5" y="43.4" transform="rotate(-90 126.5 43.4)">A13</text>
<text x="129" y="43.4" transform="rotate(-90 129 43.4)">A12</text>
<text x="131.5" y="43.4" transform="rotate(-90 131.5 43.4)">A11</text>
<text x="134.1" y="43.4" transform="rotate(-90 134.1 43.4)">A10</text>
<text x="136.6" y="42.5" transform="rotate(-90 136.6 42.5)">A9</text>
<text x="141.7" y="43.7" transform="rotate(-90 141.7 43.7)">GND</text>
<text x="60.4" y="68.8" transform="rotate(-90 60.4 68.8)">VIN</text>
<text x="63" y="68.8" transform="rotate(-90 63 68.8)">IN2</text>
<text x="68" y="68.8" transform="rotate(-90 68 68.8)">PROGRAM</text>
<text x="70.6" y="68.8" transform="rotate(-90 70.6 68.8)">ON/OFF</text>
<text x="75.7" y="68.8" transform="rotate(-90 75.7 68.8)">RX1</text>
<text x="78.2" y="68.8" transform="rotate(-90 78.2 68.8)">TX1</text>
<text x="80.7" y="68.8" transform="rotate(-90 80.7 68.8)">RX2</text>
<text x="83.3" y="68.8" transform="rotate(-90 83.3 68.8)">TX2</text>
<text x="85.8" y="68.8" transform="rotate(-90 85.8 68.8)">RX7</text>
<text x="88.4" y="68.8" transform="rotate(-90 88.4 68.8)">TX7</text>
<text x="90.9" y="68.8" transform="rotate(-90 90.9 68.8)">RX8</text>
<text x="93.4" y="68.8" transform="rotate(-90 93.4 68.8)">TX8</text>
<text x="96" y="68.8" transform="rotate(-90 96 68.8)">CRX3</text>
<text x="98.5" y="68.8" transform="rotate(-90 98.5 68.8)">CTX3</text>
<text x="103.6" y="68.8" transform="rotate(-90 103.6 68.8)">LRCLK2</text>
<text x="106.1" y="68.8" transform="rotate(-90 106.1 68.8)">BCLK2</text>
<text x="108.7" y="68.8" transform="rotate(-90 108.7 68.8)">MCLK2</text>
<text x="111.2" y="68.8" transform="rotate(-90 111.2 68.8)">SCK</text>
<text x="116.3" y="68.8" transform="rotate(-90 116.3 68.8)">A0</text>
<text x="118.8" y="68.8" transform="rotate(-90 118.8 68.8)">A1</text>
<text x="121.4" y="68.8" transform="rotate(-90 121.4 68.8)">A2</text>
<text x="123.9" y="68.8" transform="rotate(-90 123.9 68.8)">A3</text>
<text x="126.5" y="68.8" transform="rotate(-90 126.5 68.8)">A4</text>
<text x="129" y="68.8" transform="rotate(-90 129 68.8)">A5</text>
<text x="131.5" y="68.8" transform="rotate(-90 131.5 68.8)">A6</text>
<text x="134.1" y="68.8" transform="rotate(-90 134.1 68.8)">A7</text>
<text x="136.6" y="68.8" transform="rotate(-90 136.6 68.8)">A8</text>
<text x="36.1" y="141.7">NRESET</text>
<text x="45.2" y="142" transform="rotate(-90 45.2 142)">1V8</text>
<text x="51.5" y="141.9" transform="rotate(-90 51.5 141.9)">3v3</text>
<text x="118.6" y="143">NRESET</text>
<text x="127.7" y="143.3" transform="rotate(-90 127.7 143.3)">1V8</text>
<text x="134.1" y="143.2" transform="rotate(-90 134.1 143.2)">3v3</text>
<text x="36.1" y="148.1">WAKE_UP</text>
<text x="52.6" y="149.3">MCU_INT</text>
<text x="52.8" y="146.8">I2C_SDA</text>
<text x="52.9" y="144.2">I2C_SCL</text>
<text x="118.6" y="149.3">WAKE_UP</text>
<text x="135.4" y="148.1">I2C_SDA</text>
<text x="135.4" y="145.5">I2C_SCL</text>
<text x="36.1" y="150.6">I2C_ADDR</text>
<text x="53.5" y="154.4">SWD_IO</text>
<text x="118.6" y="151.9">I2C_ADDR</text>
<text x="135.1" y="150.6">MCU_INT</text>
<text x="136" y="155.7">SWD_IO</text>
<text x="52.2" y="156.9">SWD_CLK</text>
<text x="134.7" y="158.2">SWD_CLK</text>
<text x="45.2" y="162.1" transform="rotate(-90 45.2 162.1)">GND</text>
<text x="127.7" y="163.3" transform="rotate(-90 127.7 163.3)">GND</text>
</g>
</svg>
